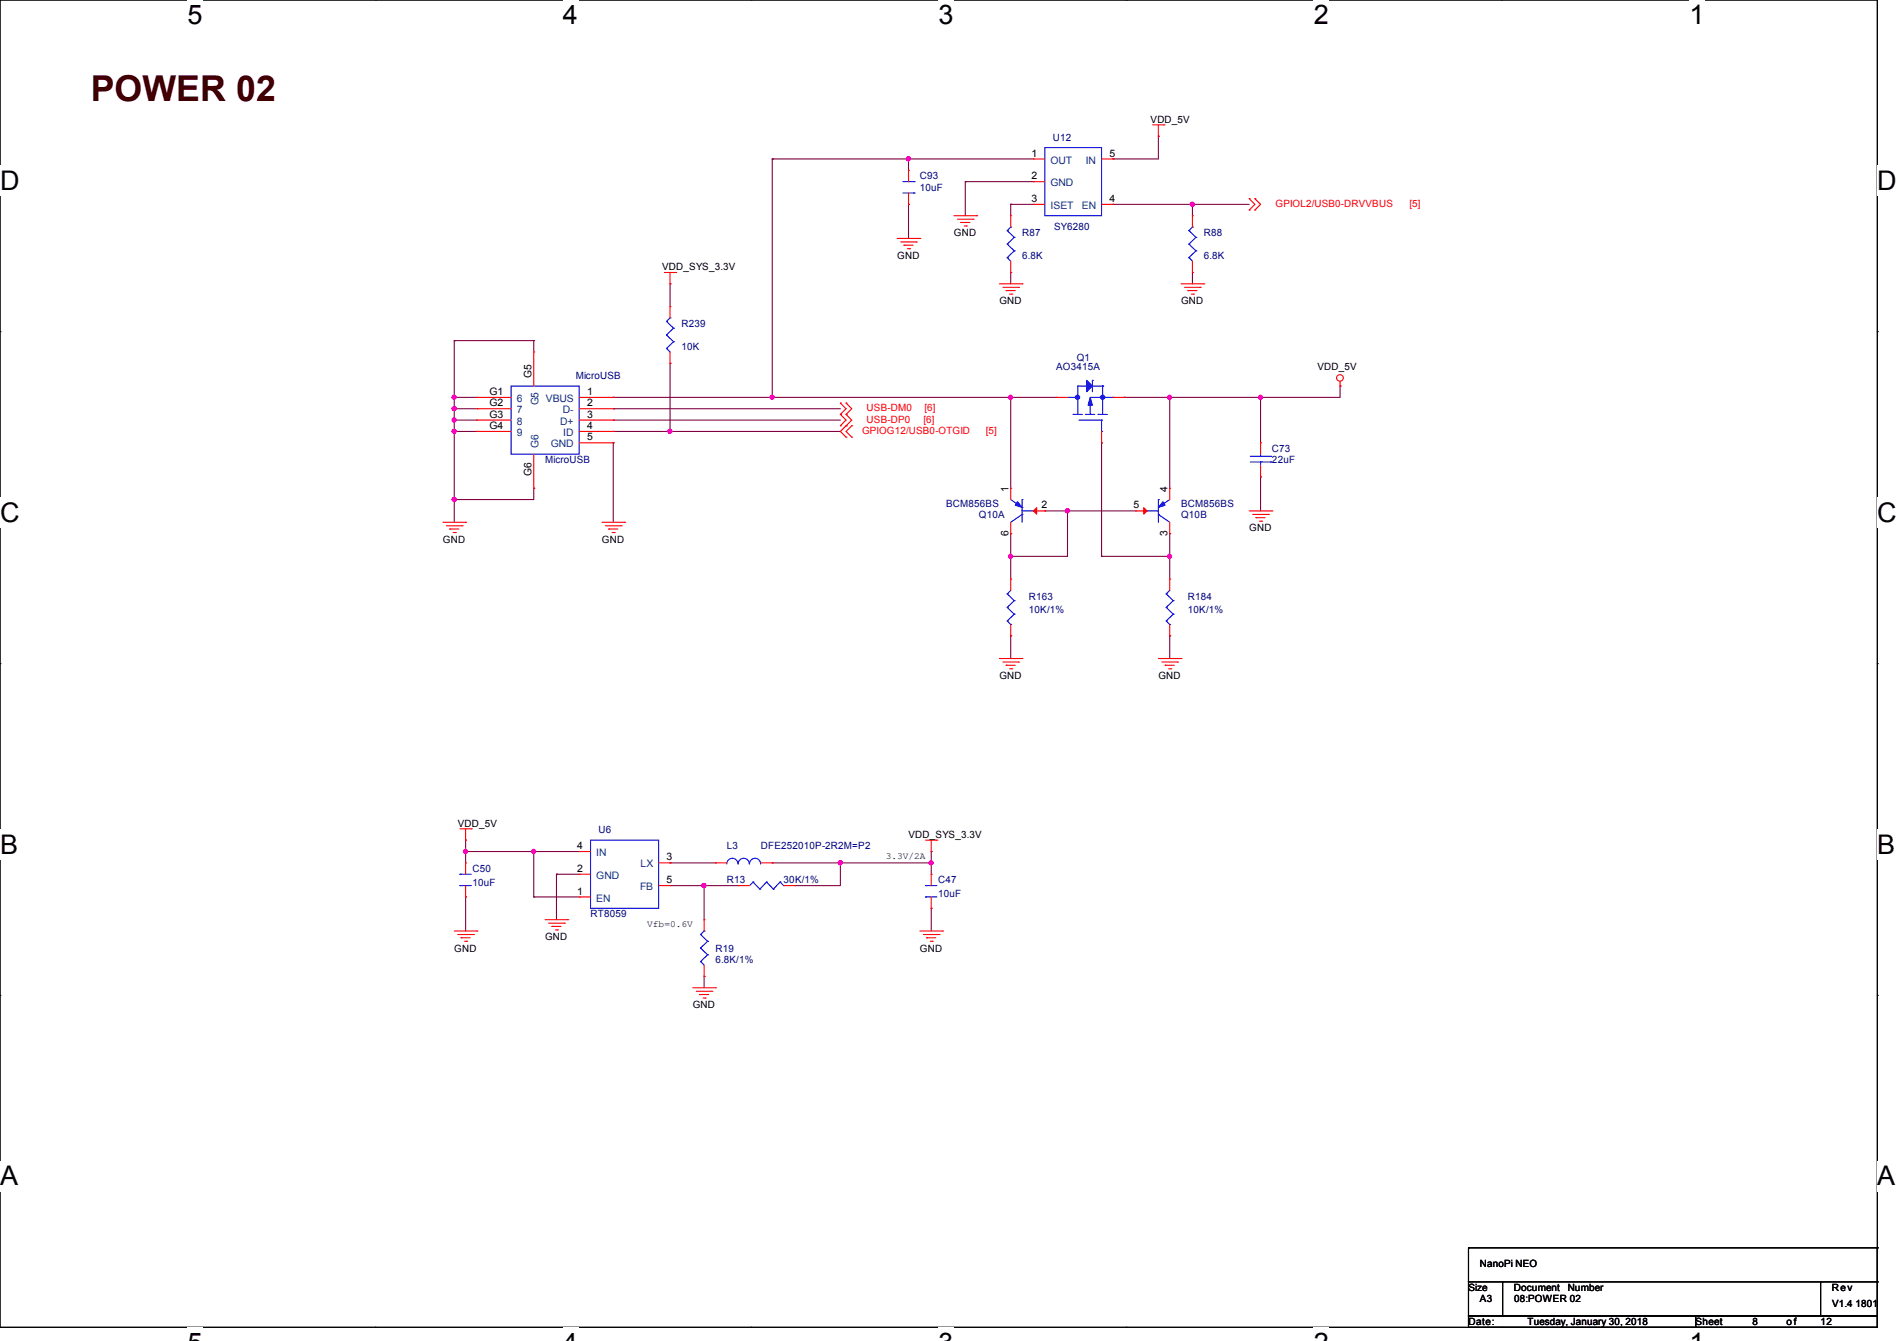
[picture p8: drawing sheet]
<svg xmlns="http://www.w3.org/2000/svg" width="297mm" height="210mm" viewBox="0 0 297 210" stroke-linecap="round" stroke-linejoin="round" font-family="sans-serif">
<path d="M0 0h293.9v207.9h-293.9z" fill="none" stroke="#000" stroke-width=".17"/>
<g fill="#fff">
<path d="M29.4 0h2.3v4.7h-2.3z"/>
<path d="M29.4 207.9h2.3v2.1h-2.3z"/>
</g>
<path d="M58.8 0h.1M58.8 207.9h.1" fill="none" stroke="#000" stroke-width=".17"/>
<g fill="#fff">
<path d="M88.1 0h2.4v4.7h-2.4z"/>
<path d="M88.1 207.9h2.4v2.1h-2.4z"/>
</g>
<path d="M117.6 0h.1M117.6 207.9h.1" fill="none" stroke="#000" stroke-width=".17"/>
<g fill="#fff">
<path d="M146.9 0h2.4v4.7h-2.4z"/>
<path d="M146.9 207.9h2.4v2.1h-2.4z"/>
</g>
<path d="M176.3 0h.1M176.3 207.9h.1" fill="none" stroke="#000" stroke-width=".17"/>
<g fill="#fff">
<path d="M205.7 0h2.4v4.7h-2.4z"/>
<path d="M205.7 207.9h2.4v2.1h-2.4z"/>
</g>
<path d="M235.1 0h.1M235.1 207.9h.1" fill="none" stroke="#000" stroke-width=".17"/>
<g fill="#fff">
<path d="M264.5 0h2.4v4.7h-2.4z"/>
<path d="M264.5 207.9h2.4v2.1h-2.4z"/>
<path d="M0 26h3v4.7h-3z"/>
<path d="M293.9 26h3.1v4.7h-3.1z"/>
<path d="M0 77.9h3v4.7h-3z"/>
<path d="M293.9 77.9h3.1v4.7h-3.1z"/>
</g>
<path d="M0 51.9h.1M293.9 51.9h.1" fill="none" stroke="#000" stroke-width=".17"/>
<g fill="#fff">
<path d="M0 129.9h2.8v4.7h-2.8z"/>
<path d="M293.9 129.9h2.9v4.7h-2.9z"/>
</g>
<path d="M0 103.9h.1M293.9 103.9h.1" fill="none" stroke="#000" stroke-width=".17"/>
<g fill="#fff">
<path d="M-.1 181.8h2.9v4.8h-2.9z"/>
<path d="M293.8 181.8h3v4.8h-3z"/>
</g>
<g fill="none" stroke="#000" stroke-width=".17">
<path d="M0 155.9h.1M293.9 155.9h.1M229.9 195.4h.1M229.9 195.4v5.3M229.9 195.4h64M293.9 195.4h.1M293.9 195.4v5.3M229.9 200.7h5.3v5.4h-5.3zM229.9 206.1h35.6v1.8h-35.6zM235.2 200.7h49.8v5.4h-49.8zM265.5 206.1h28.4v1.8h-28.4zM285 200.7h8.9v5.4h-8.9z"/>
<path d="M293.9 200.7h.1"/>
</g>
<g fill="none" stroke="#800040" stroke-width=".17">
<path d="M120.9 24.9h.1M120.9 24.9h40.9M120.9 24.9v37.3M142.2 24.9h.1M142.2 32h.1M142.2 24.9v1.8M142.2 32v5.3M151.1 28.4h.1M151.1 28.4v5.4M151.1 28.4h10.7M158.2 32h.1M158.2 32v1.8"/>
<path d="M158.2 32h3.6M174.2 24.9h.1M174.2 32h.1M174.2 32h21.4M181.4 21.3h.1M181.4 21.3v3.6h-7.2M186.7 32h.1M186.7 32v1.8M71.1 53.3h.1M71.1 53.3v28.5M71.1 53.3h12.5M83.6 53.3h.1"/>
<path d="M83.6 53.3v1.8M104.9 44.4h.1M104.9 56.9h.1M104.9 44.4v3.6M104.9 56.9v10.7M158.2 42.7h.1M158.2 42.7v1.7M186.7 42.7h.1M186.7 42.7v1.7M71.1 62.2h.1M71.1 64h.1M71.1 65.8h.1"/>
<path d="M71.1 78.2h.1M71.1 67.6h.1M71.1 62.2h3.6M71.1 64h3.6M71.1 65.8h3.6M71.1 67.6h3.6M83.6 76.5h.1M83.6 76.5v1.7h-12.5M96 69.3h.1M96 67.6h.1M96 65.8h.1M96 64h.1"/>
<path d="M96 62.2h.1M96 62.2h69.4M96 64h35.6M96 65.8h35.6M96 67.6h35.6M96 69.3v12.5M104.9 67.6h.1M120.9 62.2h.1M158.2 62.2h.1M158.2 62.2v14.3M172.5 69.3h.1M172.5 69.3v17.8"/>
<path d="M176 62.2h.1M183.1 62.2h.1M183.1 62.2v14.3M197.4 62.2h.1M197.4 74.7h.1M197.4 62.2v7.1M197.4 74.7v5.3M209.8 60.5h.1M209.8 60.5v1.7h-33.8M158.2 87.1h.1M158.2 99.6h.1M158.2 83.6h.1"/>
<path d="M158.2 83.6v7.1M158.2 99.6v3.5M163.6 80h.1M163.6 80h14.2M167.1 80h.1M167.1 80v7.1h-8.9M172.5 87.1h.1M172.5 87.1h10.6M183.1 87.1h.1M183.1 99.6h.1M183.1 83.6h.1M183.1 83.6v7.1"/>
<path d="M183.1 99.6v3.5M72.9 131.6h.1M72.9 133.3h.1M72.9 131.6v3.5M72.9 133.3h17.8M83.6 133.3h.1M83.6 133.3v7.2M87.1 136.9h.1M87.1 136.9v7.1M87.1 136.9h3.6M104.9 138.7h.1M104.9 135.1h.1"/>
<path d="M104.9 138.7h10.7M104.9 135.1h7.1M110.2 138.7h.1M110.2 138.7v5.3M120.9 135.1h.1M120.9 135.1h24.9M124.5 138.7h.1M131.6 135.1h.1M131.6 135.1v3.6h-7.1M145.8 135.1h.1M145.8 133.3h.1M145.8 133.3v3.6"/>
<path d="M72.9 140.5h.1M72.9 140.5v5.3M83.6 140.5h.1M83.6 140.5h7.1M110.2 152.9h.1M110.2 152.9v1.8M145.8 142.2h.1M145.8 142.2v3.6"/>
</g>
<g fill="#f0f" stroke="#f0f" stroke-width=".17">
<circle cx="158.2" cy="62.2" r=".32"/>
<circle cx="167.1" cy="80" r=".32"/>
<circle cx="158.2" cy="87.1" r=".32"/>
<circle cx="183.1" cy="62.2" r=".32"/>
<circle cx="71.1" cy="62.2" r=".32"/>
<circle cx="71.1" cy="64" r=".32"/>
<circle cx="183.1" cy="87.1" r=".32"/>
<circle cx="71.1" cy="78.2" r=".32"/>
<circle cx="71.1" cy="65.8" r=".32"/>
<circle cx="71.1" cy="67.5" r=".32"/>
<circle cx="145.8" cy="135.1" r=".32"/>
<circle cx="110.2" cy="138.7" r=".32"/>
<circle cx="72.9" cy="133.3" r=".32"/>
<circle cx="131.6" cy="135.1" r=".32"/>
<circle cx="83.5" cy="133.3" r=".32"/>
<circle cx="120.9" cy="62.2" r=".32"/>
<circle cx="104.9" cy="67.5" r=".32"/>
<circle cx="197.3" cy="62.2" r=".32"/>
<circle cx="142.2" cy="24.9" r=".32"/>
<circle cx="186.7" cy="32" r=".32"/>
</g>
<g fill="none" stroke="#f00" stroke-width=".17">
<path d="M180.5 19.6h1.7M181.4 19.6v1.7M182.2 19.6h.1M140.5 37.3h3.5M141 37.9h2.5M141.5 38.4h.1M141.5 38.4h1.5M142.1 38.9h.3M142.2 32h.1M142.2 26.7h.1M142.2 26.7v1.7M142.2 30.2v1.8"/>
<path d="M142.4 38.9h.1M143.5 37.9h.1M144 37.3h.1M149.4 33.8h3.5M149.9 34.3h2.5M150.4 34.8h.1M150.4 34.8h1.4M151 35.4h.3M151.3 35.4h.1M152.4 34.3h.1M152.9 33.8h.1M158.2 33.8h.1"/>
<path d="M158.2 33.8v1.8M161.8 24.9h.1M161.8 28.4h.1M161.8 32h.1M161.8 24.9h1.8M161.8 28.4h1.8M161.8 32h1.8M172.5 24.9h1.7M172.5 32h1.7M174.2 32h.1M174.2 24.9h.1M181.4 21.3h.1"/>
<path d="M186.7 33.8h.1M186.7 33.8v1.8M195.6 31.1h.1M195.6 32.9h.1M195.6 31.1l.9 .9-.9 .9M196.5 31.1h.1M196.5 32.9h.1M196.5 31.1l.9 .9-.9 .9M83.6 55.1h.1M83.6 55.1v5.4M104 42.7h1.8M104.9 44.4h.1"/>
<path d="M104.9 56.9h.1M104.9 48h.1M104.9 42.7v1.7M104.9 48v1.8M104.9 55.1v1.8M105.8 42.7h.1M156.5 44.4h3.5M157 45h2.5M157.5 45.5h.1M157.5 45.5h1.5M158.1 46.1h.3M158.2 42.7h.1"/>
<path d="M158.2 40.9v1.8M158.4 46.1h.1M159.5 45h.1M160 44.4h.1M184.9 44.4h3.6M185.5 45h2.4M186 45.5h.1M186 45.5h1.4M186.5 46.1h.4M186.7 42.7h.1M186.7 40.9v1.8M186.9 46.1h.1"/>
<path d="M187.9 45h.1M188.5 44.4h.1M209.8 59.7v.8M74.7 62.2h.1M74.7 64h.1M74.7 65.8h.1M74.7 67.6h.1M74.7 62.2h5.3M74.7 64h5.3M74.7 65.8h5.3M74.7 67.6h5.3M83.6 76.5h.1"/>
<path d="M83.6 71.1v5.4M90.7 62.2h5.3M90.7 64h5.3M90.7 65.8h5.3M90.7 67.6h5.3M90.7 69.3h5.3M96 62.2h.1M96 64h.1M96 65.8h.1M96 67.6h.1M96 69.3h.1M131.6 63.1h.1"/>
<path d="M131.6 64.9h.1M131.6 66.7h.1M131.6 63.1l.9 .9-.9 .9M131.6 64.9l.9 .9-.9 .9M132.5 68.5h.1M132.5 66.7h.1M132.5 63.1h.1M132.5 64.9h.1M132.5 64.9l.8 .9-1.7 1.8 .9 .9M132.5 63.1l.8 .9-.8 .9M133.3 66.7h.1M133.3 68.5h.1"/>
<path d="M133.3 66.7l-.8 .9 .8 .9M158.2 76.5h.1M158.2 76.5v1.7M165.4 62.2h.1M165.4 62.2h1.7M172.5 69.3h.1M172.5 67.6v1.7M174.2 62.2h1.8M176 62.2h.1M183.1 76.5h.1M183.1 76.5v1.7M197.4 69.3h.1"/>
<path d="M197.4 74.7h.1M197.4 69.3v1.8M197.4 72.9v1.8M209.8 60.5h.1M69.3 81.8h3.6M69.9 82.3h2.4M70.4 82.8h.1M70.4 82.8h1.4M71 83.4h.3M71.3 83.4h.1M72.3 82.3h.1M72.9 81.8h.1"/>
<path d="M94.2 81.8h3.6M94.8 82.3h2.4M95.3 82.8h.1M95.3 82.8h1.4M95.8 83.4h.4M96.2 83.4h.1M97.2 82.3h.1M97.8 81.8h.1M158.2 90.7h.1M158.2 99.6h.1M158.2 83.6h.1M158.2 81.8v1.8"/>
<path d="M158.2 90.7v1.8M158.2 97.8v1.8M161.8 80h1.8M163.6 80h.1M177.8 80h.1M177.8 80h1.8M183.1 83.6h.1M183.1 90.7h.1M183.1 99.6h.1M183.1 81.8v1.8M183.1 90.7v1.8M183.1 97.8v1.8"/>
<path d="M195.6 80h3.5M196.1 80.6h2.5M196.6 81.1h.1M196.6 81.1h1.5M197.2 81.6h.3M197.5 81.6h.1M198.6 80.6h.1M199.1 80h.1M156.5 103.1h3.5M157 103.7h2.5M157.5 104.2h.1M157.5 104.2h1.5"/>
<path d="M158.1 104.7h.3M158.4 104.7h.1M159.5 103.7h.1M160 103.1h.1M181.4 103.1h3.5M181.9 103.7h2.5M182.4 104.2h.1M182.4 104.2h1.5M183 104.7h.3M183.3 104.7h.1M184.4 103.7h.1M184.9 103.1h.1"/>
<path d="M72 129.8h1.8M72.9 131.6h.1M72.9 135.1h.1M72.9 129.8v1.8M72.9 135.1v1.8M72.9 138.7v1.8M73.8 129.8h.1M90.7 136.9h.1M90.7 133.3h.1M90.7 136.9h1.8M90.7 133.3h1.8M103.1 135.1h1.8"/>
<path d="M103.1 138.7h1.8M104.9 135.1h.1M104.9 138.7h.1M112 135.1h.1M112 135.1h1.8M115.6 138.7h.1M115.6 138.7h1.7M119.1 135.1h1.8M120.9 135.1h.1M122.7 138.7h1.8M124.5 138.7h.1M144.9 131.6h1.8"/>
<path d="M145.8 133.3h.1M145.8 136.9h.1M145.8 131.6v1.7M145.8 136.9v1.8M146.7 131.6h.1M71.1 145.8h3.6M71.7 146.3h2.4M72.2 146.9h.1M72.2 146.9h1.4M72.7 147.4h.4M72.9 140.5h.1M73.1 147.4h.1"/>
<path d="M74.1 146.3h.1M74.7 145.8h.1M85.3 144h3.6M85.9 144.6h2.4M86.4 145.1h.1M86.4 145.1h1.4M87 145.6h.3M87.3 145.6h.1M88.3 144.6h.1M88.9 144h.1M90.7 140.5h.1M90.7 140.5h1.8"/>
<path d="M108.5 154.7h3.5M109 155.2h2.5M109.5 155.7h.1M109.5 155.7h1.5M110.1 156.3h.3M110.2 152.9h.1M110.2 144h.1M110.2 144v1.8M110.2 151.1v1.8M110.4 156.3h.1M111.5 155.2h.1M112 154.7h.1"/>
<path d="M144 145.8h3.6M144.6 146.3h2.4M145.1 146.9h.1M145.1 146.9h1.4M145.6 147.4h.4M145.8 142.2h.1M145.8 140.5v1.7M146 147.4h.1M147 146.3h.1M147.6 145.8h.1"/>
<circle cx="209.8" cy="59.2" r=".52"/>
</g>
<g fill="none" stroke="#00f" stroke-width=".17">
<path d="M141.4 30.2h1.7M141.4 28.4h1.7M143.1 30.2h.1M143.1 28.4h.1M157.7 38.2h.1M157.7 36.1h.1M157.7 38.2l1.1 1.1M157.7 36.1l1.1 1.1M158.2 35.6h.1M158.2 35.6l-.5 .5M158.8 39.3h.1M158.8 37.2h.1"/>
<path d="M158.8 39.3l-1.1 1M158.8 37.2l-1.1 1M163.6 23.1h8.9v10.7h-8.9zM186.1 38.2h.1M186.1 36.1h.1M186.1 38.2l1.1 1.1M186.1 36.1l1.1 1.1M186.7 35.6h.1M186.7 35.6l-.6 .5M187.2 39.3h.1M187.2 37.2h.1M187.2 39.3l-1.1 1"/>
<path d="M187.2 37.2l-1.1 1M104.4 54.6h.1M104.4 52.5h.1M104.4 50.3h.1M104.4 54.6l.5 .5M104.4 52.5l1.1 1M104.4 50.3l1.1 1.1M104.9 49.8h.1M104.9 49.8l-.5 .5M105.5 53.5h.1M105.5 51.4h.1M105.5 53.5l-1.1 1.1"/>
<path d="M105.5 51.4l-1.1 1.1M157.7 40.3h.1M157.7 40.3l.5 .6M171 59.6h.1M171 59.6v1.7M186.1 40.3h.1M186.1 40.3l.6 .6M80 60.5h10.7v10.6h-10.7zM158.2 78.2l1.8 1.3M160 78.2h.1M160 79.5h.1M160 78.2v3.6"/>
<path d="M167.1 62.2h1.6M168 64.9h.1M168 64.9h1.5M168.7 64.9h.1M168.7 62.2h.1M168.9 65.8h3.6M170 64.9h.1M170 64.9h1.4M170.1 60.5h.1M170.1 60.5h-1.4v4.4M170.7 64.9h.1M170.7 62.2h3.5"/>
<path d="M170.7 63.1v1.8M171 60.5h1.6M171.9 64.9h.1M171.9 64.9h1.5M172.5 65.8h.1M172.5 67.6h.1M172.5 65.8v1.8M172.6 60.5h.1M172.6 60.5v4.4M174.2 62.2h.1M181.4 78.2h.1M181.4 79.5h.1"/>
<path d="M181.4 78.2v3.6M183.1 78.2l-1.7 1.3M195.7 72.3h3.3M195.7 71.5h3.3M197.4 71.5h.1M197.4 72.3h.1M197.4 71.1v.4M197.4 72.3v.6M199 72.3h.1M199 71.5h.1M157.7 93h.1M157.7 95.1h.1"/>
<path d="M157.7 97.2h.1M157.7 93l1.1 1.1M157.7 95.1l1.1 1.1M157.7 97.2l.5 .6M158.2 97.8h.1M158.2 92.5l-.5 .5M158.8 94.1h.1M158.8 96.2h.1M158.8 94.1l-1.1 1M158.8 96.2l-1.1 1M160 80.6h.1M160 80h1.8"/>
<path d="M160 80.6l-1.8 1.2M161.8 80h.1M179.6 80h.1M179.6 80h1.8M181.4 80.6h.1M181.4 80.6l1.7 1.2M182.6 93h.1M182.6 95.1h.1M182.6 97.2h.1M182.6 93l1.1 1.1M182.6 95.1l1.1 1.1M182.6 97.2l.5 .6"/>
<path d="M183.1 97.8h.1M183.1 92.5l-.5 .5M183.7 94.1h.1M183.7 96.2h.1M183.7 94.1l-1.1 1M183.7 96.2l-1.1 1M72 136.9h.1M72 138.7h.1M72 138.7h1.8M72 136.9h1.8M92.5 131.6h10.6v10.6h-10.6zM113.8 135.3a.87 .87 0 0 1 .9-.9 .87 .87 0 0 1 .8 .9"/>
<path d="M115.6 135.3a.87 .87 0 0 1 .8-.9 .87 .87 0 0 1 .9 .9M117.3 135.3a.87 .87 0 0 1 .9-.9 .87 .87 0 0 1 .9 .9M117.9 138.1h.1M117.9 138.1l-.6 .6M117.9 138.1l1.1 1.1M119 139.2h.1M120 138.1h.1M120 138.1l-1 1.1M120 138.1l1.1 1.1M121.1 139.2h.1M122.1 138.1h.1M122.1 138.1l-1 1.1"/>
<path d="M122.1 138.1l.6 .6M122.7 138.7h.1M144.9 138.7h.1M144.9 138.7h1.8M109.7 150.6h.1M109.7 148.5h.1M109.7 146.3h.1M109.7 150.6l.5 .5M109.7 148.5l1.1 1M109.7 146.3l1.1 1.1M110.2 145.8h.1M110.2 145.8l-.5 .5"/>
<path d="M110.8 149.5h.1M110.8 147.4h.1M110.8 149.5l-1.1 1.1M110.8 147.4l-1.1 1.1M144.9 140.5h.1M144.9 140.5h1.8"/>
</g>
<g fill="#00f" stroke="#00f" stroke-width=".17">
<path d="M170.1 59.6l.9 .9-.9 .8z"/>
<path d="M170.7 62.2l.3 1.3h-.7z"/>
<path d="M159.3 78.6l.7 .9-1-.4z"/>
<path d="M182.1 78.6l.3 .5-1 .4z"/>
<circle cx="168.7" cy="62.2" r=".33"/>
<circle cx="172.6" cy="62.2" r=".33"/>
</g>
<g fill="#f00" stroke="#f00" stroke-width=".17">
<path d="M162.3 79.5v1l-.5-.5z"/>
<path d="M179.1 79.5l.5 .5-.5 .5z"/>
</g>
<text font-size="5.6" fill="#400000" x="14.2" y="15.8">POWER 02</text>
<g font-size="4.2">
<text x="29.4" y="3.8">5</text>
<text x="88.1" y="3.8">4</text>
<text x="146.9" y="3.8">3</text>
<text x="205.7" y="3.8">2</text>
<text x="264.5" y="3.8">1</text>
<text x="0" y="29.8">D</text>
<text x="293.9" y="29.8">D</text>
<text x="0" y="81.7">C</text>
<text x="293.9" y="81.7">C</text>
<text x="0" y="133.7">B</text>
<text x="293.9" y="133.7">B</text>
<text x="0" y="185.6">A</text>
<text x="293.9" y="185.6">A</text>
</g>
<g font-size="1.6" fill="#000080">
<text x="164.8" y="22.1">U12</text>
<text x="144" y="28.1">C93</text>
<text x="144" y="29.9">10uF</text>
<text x="165" y="35.9">SY6280</text>
<text x="160" y="37">R87</text>
<text x="160" y="40.6">6.8K</text>
<text x="188.5" y="37">R88</text>
<text x="188.5" y="40.6">6.8K</text>
<text x="106.7" y="51.2">R239</text>
<text x="90.1" y="59.4">MicroUSB</text>
<text x="106.7" y="54.8">10K</text>
<text x="165.4" y="58">AO3415A</text>
<text x="168.6" y="56.6">Q1</text>
<text x="199.1" y="70.8">C73</text>
<text x="85.3" y="72.6">MicroUSB</text>
<text x="199.1" y="72.6">22uF</text>
<text x="148.1" y="79.3">BCM856BS</text>
<text x="153.3" y="81.1">Q10A</text>
<text x="184.9" y="81.1">Q10B</text>
<text x="184.9" y="79.3">BCM856BS</text>
<text x="161.1" y="93.9">R163</text>
<text x="186" y="93.9">R184</text>
<text x="161.1" y="96">10K/1%</text>
<text x="186" y="96">10K/1%</text>
<text x="93.7" y="130.5">U6</text>
<text x="74" y="136.6">C50</text>
<text x="113.8" y="133">L3</text>
<text x="119.1" y="133">DFE252010P-2R2M=P2</text>
<text x="74" y="138.7">10uF</text>
<text x="92.5" y="143.7">RT8059</text>
<text x="113.8" y="138.3">R13</text>
<text x="122.7" y="138.3">30K/1%</text>
<text x="146.9" y="138.3">C47</text>
<text x="146.9" y="140.5">10uF</text>
<text x="112" y="149">R19</text>
<text x="112" y="150.8">6.8K/1%</text>
</g>
<g font-size="1.6">
<text x="180.1" y="19.2">VDD_5V</text>
<text x="161.5" y="24.5">1</text>
<text x="161.5" y="28.1">2</text>
<text x="173.7" y="24.5">5</text>
<text x="161.5" y="31.6">3</text>
<text x="173.7" y="31.6">4</text>
<text x="140.5" y="40.6">GND</text>
<text x="149.4" y="37">GND</text>
<text x="103.7" y="42.3">VDD_SYS_3.3V</text>
<text x="156.5" y="47.7">GND</text>
<text x="184.9" y="47.7">GND</text>
<text x="83.2" y="59.2" transform="rotate(-90 83.2 59.2)">G5</text>
<text x="206.3" y="58">VDD_5V</text>
<text x="76.6" y="61.8">G1</text>
<text x="76.6" y="63.6">G2</text>
<text x="76.6" y="65.4">G3</text>
<text x="91.9" y="61.8">1</text>
<text x="91.9" y="63.6">2</text>
<text x="91.9" y="65.4">3</text>
<text x="76.6" y="67.2">G4</text>
<text x="91.9" y="67.2">4</text>
<text x="91.9" y="69">5</text>
<text x="83.2" y="74.5" transform="rotate(-90 83.2 74.5)">G6</text>
<text x="157.9" y="77" transform="rotate(-90 157.9 77)">1</text>
<text x="182.8" y="77" transform="rotate(-90 182.8 77)">4</text>
<text x="157.9" y="83.9" transform="rotate(-90 157.9 83.9)">6</text>
<text x="163" y="79.6">2</text>
<text x="177.5" y="79.6">5</text>
<text x="182.8" y="83.9" transform="rotate(-90 182.8 83.9)">3</text>
<text x="195.6" y="83.2">GND</text>
<text x="69.3" y="85">GND</text>
<text x="94.2" y="85">GND</text>
<text x="156.5" y="106.3">GND</text>
<text x="181.4" y="106.3">GND</text>
<text x="71.7" y="129.5">VDD_5V</text>
<text x="142.2" y="131.2">VDD_SYS_3.3V</text>
<text x="90.3" y="136.5">2</text>
<text x="90.3" y="133">4</text>
<text x="104.4" y="134.7">3</text>
<text x="90.3" y="140.1">1</text>
<text x="104.4" y="138.3">5</text>
<text x="71.1" y="149">GND</text>
<text x="85.3" y="147.2">GND</text>
<text x="144" y="149">GND</text>
<text x="108.5" y="157.9">GND</text>
<text x="229.9" y="202.2">Size</text>
<text x="231.7" y="198.5">NanoPi NEO</text>
<text x="231.7" y="204">A3</text>
<text x="237" y="202.2">Document</text>
<text x="237" y="204">08:POWER 02</text>
<text x="245.4" y="202.2">Number</text>
<text x="286.8" y="202.2">Rev</text>
<text x="229.9" y="207.5">Date:</text>
<text x="239.2" y="207.5">Tuesday, January 30, 2018</text>
<text x="265.5" y="207.5">Sheet</text>
<text x="274.4" y="207.5">8</text>
<text x="279.7" y="207.5">o f</text>
<text x="285" y="207.5">12</text>
<text x="286.8" y="204.7">V1.4 1801</text>
</g>
<g font-size="1.6" fill="#004080">
<text x="164.5" y="25.6">OUT</text>
<text x="164.5" y="29.2">GND</text>
<text x="170" y="25.6">IN</text>
<text x="164.5" y="32.7">ISET</text>
<text x="169.4" y="32.7">EN</text>
<text x="80.9" y="63">6</text>
<text x="80.9" y="64.7">7</text>
<text x="84.3" y="63.5" transform="rotate(-90 84.3 63.5)">G5</text>
<text x="85.5" y="63">VBUS</text>
<text x="88.1" y="64.7">D-</text>
<text x="80.9" y="66.5">8</text>
<text x="80.9" y="68.3">9</text>
<text x="84.3" y="70.2" transform="rotate(-90 84.3 70.2)">G6</text>
<text x="86.2" y="70.1">GND</text>
<text x="87.7" y="66.5">D+</text>
<text x="88.2" y="68.3">ID</text>
<text x="93.4" y="137.6">GND</text>
<text x="93.4" y="134.1">IN</text>
<text x="100.3" y="135.8">LX</text>
<text x="93.4" y="141.2">EN</text>
<text x="100.2" y="139.4">FB</text>
</g>
<g font-size="1.6" fill="#f00">
<text x="199.7" y="32.4">GPIOL2/USB0-DRVVBUS</text>
<text x="220.7" y="32.4">[5]</text>
<text x="135.7" y="64.4">USB-DM0</text>
<text x="144.7" y="64.4">[6]</text>
<text x="135" y="67.9">GPIOG12/USB0-OTGID</text>
<text x="135.7" y="66.2">USB-DP0</text>
<text x="144.6" y="66.2">[6]</text>
<text x="154.4" y="67.9">[5]</text>
</g>
<g font-size="1.5">
<text x="138.7" y="134.6">3.3V/2A</text>
<text x="101.3" y="145.2">Vfb=0.6V</text>
</g>
</svg>
